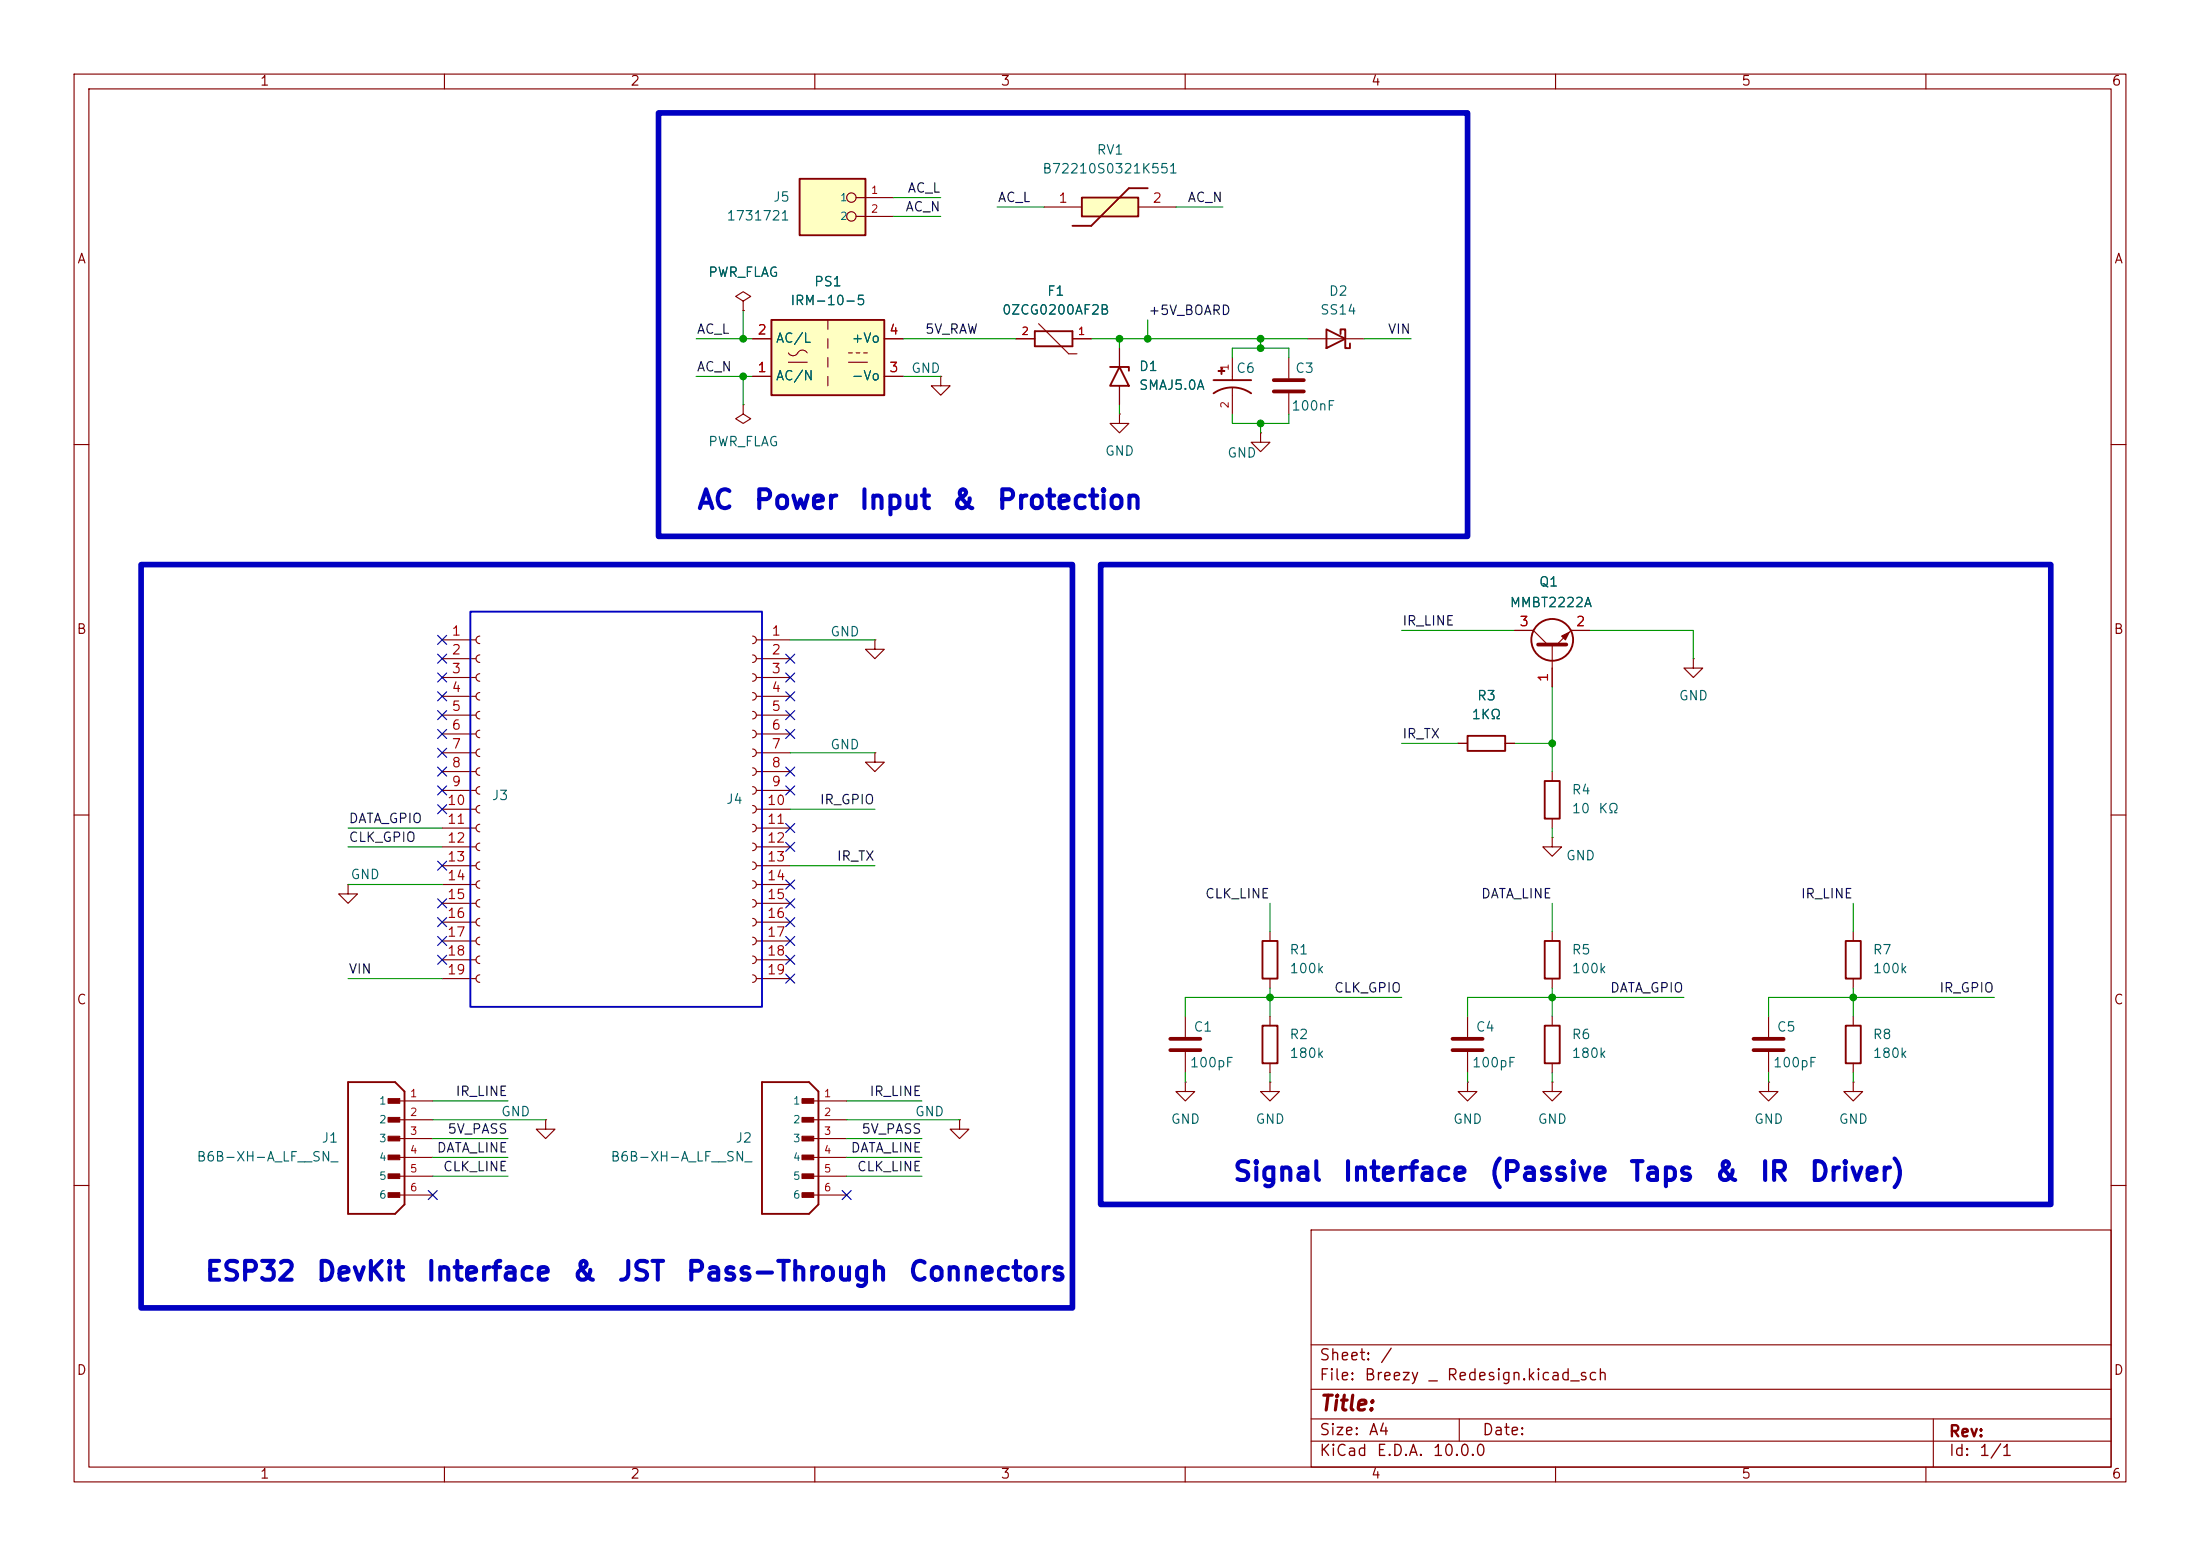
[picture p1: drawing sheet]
<svg xmlns="http://www.w3.org/2000/svg" width="297mm" height="210mm" viewBox="0 0 297 210" stroke-linecap="round" stroke-linejoin="round" font-family="sans-serif">
<g fill="none" stroke="#840000" stroke-width=".15">
<path d="M10 10h277v190h-277zM12 12h273v186h-273zM60 10v2M110 10v2M160 10v2M210 10v2M260 10v2M100.3 40.6l1-.6-1-.6-1 .6 1 .6v1.3M100.3 41.9h.1M127 50.8v1.3h1.3l-1.3 1.2-1.3-1.2h1.3M127 50.8h.1M137.2 45.7h2.5"/>
<path d="M140.2 43.7l4.1 4.1h1.1M144.8 45.7h2.5M176.5 45.7h7.6M10 60h2M285 60h2M59.7 86.4h4.6M59.7 88.9h4.6M59.7 91.4h4.6M59.7 94h4.6M59.7 96.5h4.6M59.7 99.1h4.6M64.8 85.9a.51 .51 0 0 0-.5 .5 .51 .51 0 0 0 .5 .5"/>
<path d="M64.8 88.4a.51 .51 0 0 0-.5 .5 .51 .51 0 0 0 .5 .5M64.8 90.9a.51 .51 0 0 0-.5 .5 .51 .51 0 0 0 .5 .5M64.8 93.5a.51 .51 0 0 0-.5 .5 .51 .51 0 0 0 .5 .5M64.8 96a.51 .51 0 0 0-.5 .5 .51 .51 0 0 0 .5 .5M64.8 98.6a.51 .51 0 0 0-.5 .5 .51 .51 0 0 0 .5 .5M101.6 85.9a.51 .51 0 0 1 .5 .5 .51 .51 0 0 1-.5 .5M101.6 88.4a.51 .51 0 0 1 .5 .5 .51 .51 0 0 1-.5 .5M101.6 90.9a.51 .51 0 0 1 .5 .5 .51 .51 0 0 1-.5 .5M101.6 93.5a.51 .51 0 0 1 .5 .5 .51 .51 0 0 1-.5 .5M101.6 96a.51 .51 0 0 1 .5 .5 .51 .51 0 0 1-.5 .5M101.6 98.6a.51 .51 0 0 1 .5 .5 .51 .51 0 0 1-.5 .5M102.1 86.4h4.6"/>
<path d="M102.1 88.9h4.6M102.1 91.4h4.6M102.1 94h4.6M102.1 96.5h4.6M102.1 99.1h4.6M118.1 86.4v1.2h1.3l-1.3 1.3-1.3-1.3h1.3M118.1 86.4h.1M204.5 85.1h2.5l1.9 1.9M209.5 87v5.7M214.6 85.1h-2.5l-1.9 1.9M228.6 88.9v1.3h1.3l-1.3 1.2-1.3-1.2h1.3M228.6 88.9h.1"/>
<path d="M10 110h2M47 119.4v1.3h1.3l-1.3 1.2-1.3-1.2h1.3M47 119.4h.1M59.7 101.6h4.6M59.7 104.1h4.6M59.7 106.7h4.6M59.7 109.2h4.6M59.7 111.8h4.6M59.7 114.3h4.6M59.7 116.8h4.6M59.7 119.4h4.6M64.8 101.1a.51 .51 0 0 0-.5 .5 .51 .51 0 0 0 .5 .5"/>
<path d="M64.8 103.6a.51 .51 0 0 0-.5 .5 .51 .51 0 0 0 .5 .5M64.8 106.2a.51 .51 0 0 0-.5 .5 .51 .51 0 0 0 .5 .5M64.8 108.7a.51 .51 0 0 0-.5 .5 .51 .51 0 0 0 .5 .5M64.8 111.3a.51 .51 0 0 0-.5 .5 .51 .51 0 0 0 .5 .5M64.8 113.8a.51 .51 0 0 0-.5 .5 .51 .51 0 0 0 .5 .5M64.8 116.3a.51 .51 0 0 0-.5 .5 .51 .51 0 0 0 .5 .5M64.8 118.9a.51 .51 0 0 0-.5 .5 .51 .51 0 0 0 .5 .5M101.6 101.1a.51 .51 0 0 1 .5 .5 .51 .51 0 0 1-.5 .5M101.6 103.6a.51 .51 0 0 1 .5 .5 .51 .51 0 0 1-.5 .5M101.6 106.2a.51 .51 0 0 1 .5 .5 .51 .51 0 0 1-.5 .5M101.6 108.7a.51 .51 0 0 1 .5 .5 .51 .51 0 0 1-.5 .5M101.6 111.3a.51 .51 0 0 1 .5 .5 .51 .51 0 0 1-.5 .5"/>
<path d="M101.6 113.8a.51 .51 0 0 1 .5 .5 .51 .51 0 0 1-.5 .5M101.6 116.3a.51 .51 0 0 1 .5 .5 .51 .51 0 0 1-.5 .5M101.6 118.9a.51 .51 0 0 1 .5 .5 .51 .51 0 0 1-.5 .5M102.1 101.6h4.6M102.1 104.1h4.6M102.1 106.7h4.6M102.1 109.2h4.6M102.1 111.8h4.6M102.1 114.3h4.6M102.1 116.8h4.6M102.1 119.4h4.6M118.1 101.6v1.3h1.3l-1.3 1.2-1.3-1.2h1.3"/>
<path d="M118.1 101.6h.1M196.8 100.3h1.3M203.2 100.3h1.3M285 110h2M59.7 121.9h4.6M59.7 124.5h4.6M59.7 127h4.6M59.7 129.5h4.6M59.7 132.1h4.6M64.8 121.4a.51 .51 0 0 0-.5 .5 .51 .51 0 0 0 .5 .5M64.8 124a.51 .51 0 0 0-.5 .5 .51 .51 0 0 0 .5 .5M64.8 126.5a.51 .51 0 0 0-.5 .5 .51 .51 0 0 0 .5 .5"/>
<path d="M64.8 129a.51 .51 0 0 0-.5 .5 .51 .51 0 0 0 .5 .5M64.8 131.6a.51 .51 0 0 0-.5 .5 .51 .51 0 0 0 .5 .5M101.6 121.4a.51 .51 0 0 1 .5 .5 .51 .51 0 0 1-.5 .5M101.6 124a.51 .51 0 0 1 .5 .5 .51 .51 0 0 1-.5 .5M101.6 126.5a.51 .51 0 0 1 .5 .5 .51 .51 0 0 1-.5 .5M101.6 129a.51 .51 0 0 1 .5 .5 .51 .51 0 0 1-.5 .5M101.6 131.6a.51 .51 0 0 1 .5 .5 .51 .51 0 0 1-.5 .5M102.1 121.9h4.6M102.1 124.5h4.6M102.1 127h4.6M102.1 129.5h4.6M102.1 132.1h4.6"/>
<path d="M209.5 125.7v1.3M209.5 132.1v1.3M238.8 137.2v2.8M250.2 125.7v1.3M250.2 132.1v1.3M250.2 137.2v1.2M73.7 151.1v1.3h1.2l-1.2 1.3-1.3-1.3h1.3M73.7 151.1h.1M109.2 148.6h5.1M109.2 151.1h5.1M109.2 153.7h5.1M109.2 156.2h5.1"/>
<path d="M109.2 158.8h5.1M129.5 151.1v1.3h1.3l-1.3 1.3-1.2-1.3h1.2M129.5 151.1h.1M160 146.1v1.2h1.3l-1.3 1.3-1.3-1.3h1.3M160 146.1h.1M171.4 146.1v1.2h1.3l-1.3 1.3-1.2-1.3h1.2M171.4 146.1h.1M238.8 142v2.8M250.2 143.5v1.3M10 160h2M109.2 161.3h5.1M177 166h108v32h-108z"/>
<path d="M285 160h2M60 198v2M110 198v2M160 198v2M177 194.5h108M177 191.5h108M177 187.5h108M177 181.5h108M197 191.5v3M210 198v2M260 198v2M261 191.5v6.5"/>
</g>
<g fill="none" stroke="#840000" stroke-width=".25">
<path d="M139.7 44.7h5.1v2h-5.1zM179.1 44.5l2.5 1.2-2.5 1.3zM181 45.1v-.6h.6v2.5h.6v-.6M198.1 99.3h5.1v2h-5.1zM208.5 127h2.1v5.1h-2.1zM249.2 127h2v5.1h-2zM249.2 138.4h2v5.1h-2zM102.9 146.1h6.3l1.3 1.2v15.3l-1.3 1.2h-6.3z"/>
<circle cx="209.5" cy="86.4" r="2.82"/>
</g>
<path d="M207.6 87h3.9M236.7 140.2h4.1M236.7 141.7h4.1" fill="none" stroke="#840000" stroke-width=".51"/>
<path d="M210.8 85.9l1-.6-.5 1.1z" fill="#840000" stroke="#840000" stroke-width=".15"/>
<g fill="#840000" stroke="#840000" stroke-width=".14">
<path d="M108.3 148.3h1.6v.6h-1.6z"/>
<path d="M108.3 150.8h1.6v.6h-1.6z"/>
<path d="M108.3 153.4h1.6v.6h-1.6z"/>
<path d="M108.3 155.9h1.6v.6h-1.6z"/>
<path d="M108.3 158.4h1.6v.7h-1.6z"/>
<path d="M108.3 161h1.6v.6h-1.6z"/>
</g>
<path d="M107.9 24.1h8.9v7.7h-8.9z" fill="#ffffc2"/>
<path d="M107.9 24.1h8.9v7.7h-8.9z" fill="none" stroke="#840000" stroke-width=".25"/>
<g fill="none" stroke="#840000" stroke-width=".15">
<path d="M115.6 26.7h5M115.6 29.2h5M100.3 54.6v1.3l1 .6-1 .7-1-.7 1-.6M100.3 54.6h.1"/>
<circle cx="114.9" cy="26.7" r=".63"/>
<circle cx="114.9" cy="29.2" r=".63"/>
</g>
<path d="M104.1 43.2h15.3v10.1h-15.3z" fill="#ffffc2"/>
<path d="M104.1 43.2h15.3v10.1h-15.3zM208.5 105.4h2.1v5.1h-2.1zM170.4 127h2.1v5.1h-2.1zM170.4 138.4h2.1v5.1h-2.1zM208.5 138.4h2.1v5.1h-2.1zM47 146.1h6.3l1.3 1.2v15.3l-1.3 1.2h-6.3z" fill="none" stroke="#840000" stroke-width=".25"/>
<g fill="none" stroke="#840000" stroke-width=".15">
<path d="M101.6 50.8h2.5M101.6 45.7h2.5M106.4 47.6a.77 .77 0 0 0 .8 .4 .77 .77 0 0 0 .6-.5 .73 .73 0 0 1 1.2 .1M106.4 48.9h2.6M111.8 43.2v1.3M111.8 45.7v1.3M111.8 48.3v1.2M111.8 50.8v1.3M114.6 48.9h2.5M114.6 47.6h.5M115.6 47.6h.5M116.6 47.6h.5"/>
<path d="M119.4 50.8h2.5M119.4 45.7h2.5M209.5 113v1.3h1.3l-1.3 1.3-1.2-1.3h1.2M209.5 113h.1M209.5 104.1v1.3M209.5 110.5v1.3M160 137.2v2.8M171.4 125.7v1.3M171.4 132.1v1.3M171.4 137.2v1.2M198.1 137.2v2.8M209.5 137.2v1.2"/>
<path d="M53.3 148.6h5.1M53.3 151.1h5.1M53.3 153.7h5.1M53.3 156.2h5.1M53.3 158.8h5.1M160 142v2.8M171.4 143.5v1.3M198.1 146.1v1.2h1.3l-1.3 1.3-1.3-1.3h1.3M198.1 146.1h.1M198.1 142v2.8M209.5 146.1v1.2h1.3l-1.3 1.3-1.2-1.3h1.2M209.5 146.1h.1"/>
<path d="M209.5 143.5v1.3M238.8 146.1v1.2h1.2l-1.2 1.3-1.3-1.3h1.3M238.8 146.1h.1M250.2 146.1v1.2h1.3l-1.3 1.3-1.3-1.3h1.3M250.2 146.1h.1M53.3 161.3h5.1"/>
</g>
<g fill="#840000" stroke="#840000" stroke-width=".14">
<path d="M52.4 148.3h1.6v.6h-1.6z"/>
<path d="M52.4 150.8h1.6v.6h-1.6z"/>
<path d="M52.4 153.4h1.6v.6h-1.6z"/>
<path d="M52.4 155.9h1.6v.6h-1.6z"/>
<path d="M52.4 158.4h1.6v.7h-1.6z"/>
<path d="M52.4 161h1.6v.6h-1.6z"/>
</g>
<path d="M158 140.2h4.1M158 141.7h4.1M196.1 140.2h4.1M196.1 141.7h4.1" fill="none" stroke="#840000" stroke-width=".51"/>
<path d="M146 26.7h7.7v2.5h-7.7z" fill="#ffffc2"/>
<path d="M146 26.7h7.7v2.5h-7.7zM154.9 25.4h-2.5l-5.1 5.1h-2.5M149.9 49.5h2.5v.5M151.1 49.5l1.3 2.6h-2.5zM163.8 53.1a4.4 4.4 0 0 1 5.1 0M163.8 51.3h5.1" fill="none" stroke="#840000" stroke-width=".25"/>
<g fill="none" stroke="#840000" stroke-width=".15">
<path d="M141 27.9h5M153.7 27.9h5M100.3 41.9h.1M101.6 50.8h2.5M101.6 45.7h2.5M119.4 50.8h2.5M119.4 45.7h2.5M137.2 45.7h2.5M144.8 45.7h2.5M151.1 55.9v1.3h1.3l-1.3 1.2-1.2-1.2h1.2M151.1 55.9h.1M151.1 47v2.5"/>
<path d="M151.1 52.1v2.5M166.4 48.3v3M166.4 52.3v3.6M170.2 58.4v1.3h1.2l-1.2 1.3-1.3-1.3h1.3M170.2 58.4h.1M174 48.3v2.8M174 53.1v2.8M204.5 85.1h2.5M209.5 90.2v2.5M212.1 85.1h2.5M196.8 100.3h1.3M203.2 100.3h1.3"/>
</g>
<path d="M172 51.3h4M172 52.8h4" fill="none" stroke="#840000" stroke-width=".51"/>
<g fill="#840000" stroke="#840000" stroke-width=".14">
<path d="M164.8 49.6h.2v.9h-.2z"/>
<path d="M164.5 50h.8v.1h-.8z"/>
</g>
<g fill="none" stroke="#009600" stroke-width=".15">
<path d="M120.6 26.7h6.4M120.6 29.2h6.4M134.6 27.9h6.4M158.7 27.9h6.4M94 45.7h7.6M94 50.8h7.6M100.3 41.9v3.8M100.3 50.8v3.8M121.9 45.7h15.3M121.9 50.8h5.1M147.3 45.7h29.2M151.1 45.7v1.3"/>
<path d="M151.1 54.6v1.3M154.9 43.2v2.5M166.4 55.9v1.3h7.6v-1.3M166.4 48.3v-1.3h7.6v1.3M170.2 45.7v1.3M170.2 57.2v1.2M184.1 45.7h6.4M106.7 86.4h11.4M189.2 85.1h15.3M209.5 92.7v11.4M214.6 85.1h14v3.8M47 111.8h12.7"/>
<path d="M47 119.4h12.7M47 114.3h12.7M106.7 109.2h11.4M106.7 116.8h11.4M106.7 101.6h11.4M189.2 100.3h7.6M204.5 100.3h5M209.5 111.8v1.2M47 132.1h12.7M171.4 121.9v3.8M171.4 133.4v3.8M189.2 134.6h-29.2v2.6"/>
<path d="M209.5 121.9v3.8M209.5 133.4v3.8M227.3 134.6h-29.2v2.6M250.2 121.9v3.8M250.2 133.4v3.8M269.2 134.6h-30.4v2.6M58.4 153.7h10.2M58.4 151.1h15.3M58.4 148.6h10.2M58.4 158.8h10.2M58.4 156.2h10.2M114.3 153.7h10.2"/>
<path d="M114.3 151.1h15.2M114.3 148.6h10.2M114.3 158.8h10.2M114.3 156.2h10.2M160 144.8v1.3M171.4 144.8v1.3M198.1 144.8v1.3M209.5 144.8v1.3M238.8 144.8v1.3M250.2 144.8v1.3"/>
</g>
<g fill="none" stroke="#000084" stroke-width=".15">
<path d="M59.1 88.3l1.2 1.2M59.1 85.8l1.2 1.2M59.1 93.4l1.2 1.2M59.1 95.9l1.2 1.2M59.1 98.5l1.2 1.2M59.1 90.8l1.2 1.2M60.3 88.3l-1.2 1.2M60.3 85.8l-1.2 1.2M60.3 93.4l-1.2 1.2M60.3 95.9l-1.2 1.2M60.3 98.5l-1.2 1.2M60.3 90.8l-1.2 1.2"/>
<path d="M106.1 88.3l1.2 1.2M106.1 93.4l1.2 1.2M106.1 90.8l1.2 1.2M106.1 95.9l1.2 1.2M106.1 98.5l1.2 1.2M107.3 88.3l-1.2 1.2M107.3 93.4l-1.2 1.2M107.3 90.8l-1.2 1.2M107.3 95.9l-1.2 1.2M107.3 98.5l-1.2 1.2M59.1 108.6l1.2 1.2M59.1 116.2l1.2 1.2"/>
<path d="M59.1 101l1.2 1.2M59.1 103.5l1.2 1.2M59.1 106.1l1.2 1.2M60.3 108.6l-1.2 1.2M60.3 116.2l-1.2 1.2M60.3 101l-1.2 1.2M60.3 103.5l-1.2 1.2M60.3 106.1l-1.2 1.2M106.1 103.5l1.2 1.2M106.1 111.2l1.2 1.2M106.1 113.7l1.2 1.2M106.1 106.1l1.2 1.2"/>
<path d="M106.1 118.8l1.2 1.2M107.3 103.5l-1.2 1.2M107.3 111.2l-1.2 1.2M107.3 113.7l-1.2 1.2M107.3 106.1l-1.2 1.2M107.3 118.8l-1.2 1.2M59.1 126.4l1.2 1.2M59.1 121.3l1.2 1.2M59.1 123.9l1.2 1.2M59.1 128.9l1.2 1.2M60.3 126.4l-1.2 1.2M60.3 121.3l-1.2 1.2"/>
<path d="M60.3 123.9l-1.2 1.2M60.3 128.9l-1.2 1.2M106.1 131.5l1.2 1.2M106.1 123.9l1.2 1.2M106.1 126.4l1.2 1.2M106.1 121.3l1.2 1.2M106.1 128.9l1.2 1.2M107.3 131.5l-1.2 1.2M107.3 123.9l-1.2 1.2M107.3 126.4l-1.2 1.2M107.3 121.3l-1.2 1.2M107.3 128.9l-1.2 1.2"/>
<path d="M57.8 160.7l1.2 1.2M59 160.7l-1.2 1.2M113.7 160.7l1.2 1.2M114.9 160.7l-1.2 1.2"/>
</g>
<path d="M88.9 15.2h109.2v57.2h-109.2zM19 76.2h125.8v100.3h-125.8zM148.6 76.2h128.3v86.4h-128.3z" fill="none" stroke="#0000c2" stroke-width=".76"/>
<path d="M63.5 82.6h39.4v53.3h-39.4z" fill="none" stroke="#0000c2" stroke-width=".25"/>
<g fill="#009600" stroke="#009600" stroke-width=".14">
<circle cx="100.3" cy="45.7" r=".46"/>
<circle cx="100.3" cy="50.8" r=".46"/>
<circle cx="170.2" cy="47" r=".46"/>
<circle cx="170.2" cy="57.2" r=".46"/>
<circle cx="209.5" cy="100.3" r=".46"/>
<circle cx="209.5" cy="134.6" r=".46"/>
<circle cx="171.4" cy="134.6" r=".46"/>
<circle cx="151.1" cy="45.7" r=".46"/>
<circle cx="250.2" cy="134.6" r=".46"/>
<circle cx="170.2" cy="45.7" r=".46"/>
<circle cx="154.9" cy="45.7" r=".46"/>
</g>
<g font-size="2.5" fill="#0000c2">
<text x="94" y="69.3">AC</text>
<text x="101.6" y="69.3">Power</text>
<text x="115.8" y="69.3">Input</text>
<text x="128.4" y="69.3">&amp;</text>
<text x="134.5" y="69.3">Protection</text>
<text x="166.3" y="160">Signal</text>
<text x="181.1" y="160">Interface</text>
<text x="200.9" y="160">(Passive</text>
<text x="219.8" y="160">Taps</text>
<text x="231.3" y="160">&amp;</text>
<text x="237.4" y="160">IR</text>
<text x="244.1" y="160">Driver)</text>
<text x="27.5" y="173.5">ESP32</text>
<text x="42.6" y="173.5">DevKit</text>
<text x="57.4" y="173.5">Interface</text>
<text x="77.1" y="173.5">&amp;</text>
<text x="83.2" y="173.5">JST</text>
<text x="92.5" y="173.5">Pass-Through</text>
<text x="122.5" y="173.5">Connectors</text>
</g>
<text font-size="2" fill="#840000" x="178" y="190.9">Title:</text>
<g font-size="1.5" fill="#840000">
<text x="178" y="184">Sheet:</text>
<text x="186.2" y="184">/</text>
<text x="178" y="186.7">File:</text>
<text x="184.1" y="186.7">Breezy</text>
<text x="192.7" y="186.7">_</text>
<text x="195.2" y="186.7">Redesign.kicad_sch</text>
<text x="178" y="196.9">KiCad</text>
<text x="178" y="194.1">Size:</text>
<text x="184.7" y="194.1">A4</text>
<text x="185.7" y="196.9">E.D.A.</text>
<text x="193.3" y="196.9">10.0.0</text>
<text x="200" y="194.1">Date:</text>
<text x="263" y="194.3">Rev:</text>
<text x="263" y="196.9">Id:</text>
<text x="267.1" y="196.9">1/1</text>
</g>
<g font-size="1.3" fill="#840000">
<text x="35" y="11.9">1</text>
<text x="85" y="11.9">2</text>
<text x="135" y="11.9">3</text>
<text x="185" y="11.9">4</text>
<text x="235" y="11.9">5</text>
<text x="285" y="11.9">6</text>
<text x="10.3" y="35.9">A</text>
<text x="285.3" y="35.9">A</text>
<text x="10.3" y="85.9">B</text>
<text x="285.3" y="85.9">B</text>
<text x="10.3" y="135.9">C</text>
<text x="285.3" y="135.9">C</text>
<text x="10.3" y="185.9">D</text>
<text x="285.3" y="185.9">D</text>
<text x="35" y="199.9">1</text>
<text x="85" y="199.9">2</text>
<text x="135" y="199.9">3</text>
<text x="185" y="199.9">4</text>
<text x="235" y="199.9">5</text>
<text x="285" y="199.9">6</text>
</g>
<g font-size="1.3" fill="#006464">
<text x="140.6" y="23.7">B72210S0321K551</text>
<text x="148" y="21.2">RV1</text>
<text x="104.3" y="27.5">J5</text>
<text x="98" y="30.1">1731721</text>
<text x="95.5" y="37.7">PWR_FLAG</text>
<text x="106.6" y="41.5">IRM-10-5</text>
<text x="109.8" y="39">PS1</text>
<text x="141.3" y="40.2">F1</text>
<text x="179.3" y="40.2">D2</text>
<text x="104.6" y="46.6">AC/L</text>
<text x="114.9" y="46.6">+Vo</text>
<text x="135.2" y="42.8">0ZCG0200AF2B</text>
<text x="178.1" y="42.8">SS14</text>
<text x="104.6" y="51.7">AC/N</text>
<text x="114.9" y="51.7">-Vo</text>
<text x="122.9" y="50.6">GND</text>
<text x="153.7" y="50.4">D1</text>
<text x="153.7" y="52.9">SMAJ5.0A</text>
<text x="166.8" y="50.6">C6</text>
<text x="174.8" y="50.6">C3</text>
<text x="174.3" y="55.7">100nF</text>
<text x="95.5" y="60.6">PWR_FLAG</text>
<text x="149.1" y="61.8">GND</text>
<text x="165.6" y="62.1">GND</text>
<text x="203.7" y="82.3">MMBT2222A</text>
<text x="207.7" y="79.5">Q1</text>
<text x="112" y="86.2">GND</text>
<text x="199.3" y="94.8">R3</text>
<text x="226.6" y="94.8">GND</text>
<text x="112" y="101.4">GND</text>
<text x="198.6" y="97.4">1KΩ</text>
<text x="212.1" y="107.5">R4</text>
<text x="66.3" y="108.3">J3</text>
<text x="97.9" y="108.8">J4</text>
<text x="212.1" y="110.1">10</text>
<text x="215.7" y="110.1">KΩ</text>
<text x="47.2" y="119">GND</text>
<text x="211.3" y="116.4">GND</text>
<text x="174" y="129.1">R1</text>
<text x="174" y="131.7">100k</text>
<text x="212.1" y="129.1">R5</text>
<text x="212.1" y="131.7">100k</text>
<text x="252.7" y="129.1">R7</text>
<text x="252.7" y="131.7">100k</text>
<text x="161" y="139.5">C1</text>
<text x="174" y="140.6">R2</text>
<text x="174" y="143.1">180k</text>
<text x="199.1" y="139.5">C4</text>
<text x="212.1" y="140.6">R6</text>
<text x="212.1" y="143.1">180k</text>
<text x="239.8" y="139.5">C5</text>
<text x="252.7" y="140.6">R8</text>
<text x="252.7" y="143.1">180k</text>
<text x="160.5" y="144.4">100pF</text>
<text x="198.6" y="144.4">100pF</text>
<text x="239.3" y="144.4">100pF</text>
<text x="43.3" y="154.5">J1</text>
<text x="67.6" y="151">GND</text>
<text x="99.2" y="154.5">J2</text>
<text x="123.4" y="151">GND</text>
<text x="158" y="152">GND</text>
<text x="169.4" y="152">GND</text>
<text x="196.1" y="152">GND</text>
<text x="207.5" y="152">GND</text>
<text x="236.7" y="152">GND</text>
<text x="248.2" y="152">GND</text>
<text x="26.5" y="157.1">B6B-XH-A_LF__SN_</text>
<text x="82.3" y="157.1">B6B-XH-A_LF__SN_</text>
</g>
<g font-size="1.3" fill="#0f0f0f">
<text x="122.1" y="28.9">AC_N</text>
<text x="122.4" y="26.3">AC_L</text>
<text x="134.6" y="27.6">AC_L</text>
<text x="160.2" y="27.6">AC_N</text>
<text x="94" y="45.4">AC_L</text>
<text x="124.8" y="45.4">5V_RAW</text>
<text x="154.9" y="42.8">+5V_BOARD</text>
<text x="187.3" y="45.4">VIN</text>
<text x="94" y="50.5">AC_N</text>
<text x="189.2" y="84.7">IR_LINE</text>
<text x="189.2" y="100">IR_TX</text>
<text x="47" y="114">CLK_GPIO</text>
<text x="47" y="111.4">DATA_GPIO</text>
<text x="110.6" y="108.9">IR_GPIO</text>
<text x="112.9" y="116.5">IR_TX</text>
<text x="162.6" y="121.6">CLK_LINE</text>
<text x="199.9" y="121.6">DATA_LINE</text>
<text x="243" y="121.6">IR_LINE</text>
<text x="47" y="131.7">VIN</text>
<text x="180" y="134.3">CLK_GPIO</text>
<text x="217.3" y="134.3">DATA_GPIO</text>
<text x="261.7" y="134.3">IR_GPIO</text>
<text x="61.4" y="148.2">IR_LINE</text>
<text x="117.3" y="148.2">IR_LINE</text>
<text x="58.9" y="155.9">DATA_LINE</text>
<text x="60.3" y="153.3">5V_PASS</text>
<text x="114.8" y="155.9">DATA_LINE</text>
<text x="116.2" y="153.3">5V_PASS</text>
<text x="59.7" y="158.4">CLK_LINE</text>
<text x="115.6" y="158.4">CLK_LINE</text>
</g>
<g font-size="1.3" fill="#a90000">
<text x="142.8" y="27.7">1</text>
<text x="155.5" y="27.7">2</text>
<text x="102.2" y="45.5">2</text>
<text x="119.9" y="45.5">4</text>
<text x="102.2" y="50.5">1</text>
<text x="119.9" y="50.5">3</text>
<text x="60.9" y="86.1">1</text>
<text x="60.9" y="88.6">2</text>
<text x="104.1" y="86.1">1</text>
<text x="104.1" y="88.6">2</text>
<text x="205" y="84.8">3</text>
<text x="212.7" y="84.8">2</text>
<text x="60.9" y="91.2">3</text>
<text x="60.9" y="93.7">4</text>
<text x="104.1" y="91.2">3</text>
<text x="104.1" y="93.7">4</text>
<text x="209.3" y="92.1" transform="rotate(-90 209.3 92.1)">1</text>
<text x="60.9" y="96.3">5</text>
<text x="60.9" y="98.8">6</text>
<text x="60.9" y="101.3">7</text>
<text x="104.1" y="96.3">5</text>
<text x="104.1" y="98.8">6</text>
<text x="104.1" y="101.3">7</text>
<text x="60.9" y="103.9">8</text>
<text x="60.9" y="106.4">9</text>
<text x="104.1" y="103.9">8</text>
<text x="104.1" y="106.4">9</text>
<text x="60.3" y="109">10</text>
<text x="60.3" y="111.5">11</text>
<text x="103.5" y="109">10</text>
<text x="103.5" y="111.5">11</text>
<text x="60.3" y="114">12</text>
<text x="60.3" y="116.6">13</text>
<text x="60.3" y="119.1">14</text>
<text x="103.5" y="114">12</text>
<text x="103.5" y="116.6">13</text>
<text x="103.5" y="119.1">14</text>
<text x="60.3" y="121.7">15</text>
<text x="60.3" y="124.2">16</text>
<text x="103.5" y="121.7">15</text>
<text x="103.5" y="124.2">16</text>
<text x="60.3" y="126.7">17</text>
<text x="60.3" y="129.3">18</text>
<text x="60.3" y="131.8">19</text>
<text x="103.5" y="126.7">17</text>
<text x="103.5" y="129.3">18</text>
<text x="103.5" y="131.8">19</text>
</g>
<g font-size="1" fill="#006464">
<text x="113.3" y="27.4">1</text>
<text x="113.3" y="29.9">2</text>
<text x="51.1" y="149.3">1</text>
<text x="107" y="149.3">1</text>
<text x="51.1" y="151.9">2</text>
<text x="51.1" y="154.4">3</text>
<text x="107" y="151.9">2</text>
<text x="107" y="154.4">3</text>
<text x="51.1" y="156.9">4</text>
<text x="51.1" y="159.5">5</text>
<text x="107" y="156.9">4</text>
<text x="107" y="159.5">5</text>
<text x="51.1" y="162">6</text>
<text x="107" y="162">6</text>
</g>
<g font-size="1" fill="#a90000">
<text x="117.5" y="26.4">1</text>
<text x="117.5" y="29">2</text>
<text x="137.8" y="45.5">2</text>
<text x="145.4" y="45.5">1</text>
<text x="166.1" y="50.1" transform="rotate(-90 166.1 50.1)">1</text>
<text x="166.1" y="55.2" transform="rotate(-90 166.1 55.2)">2</text>
<text x="55.3" y="148.3">1</text>
<text x="111.1" y="148.3">1</text>
<text x="55.3" y="150.9">2</text>
<text x="55.3" y="153.4">3</text>
<text x="55.3" y="156">4</text>
<text x="111.1" y="150.9">2</text>
<text x="111.1" y="153.4">3</text>
<text x="111.1" y="156">4</text>
<text x="55.3" y="158.5">5</text>
<text x="55.3" y="161">6</text>
<text x="111.1" y="158.5">5</text>
<text x="111.1" y="161">6</text>
</g>
</svg>
